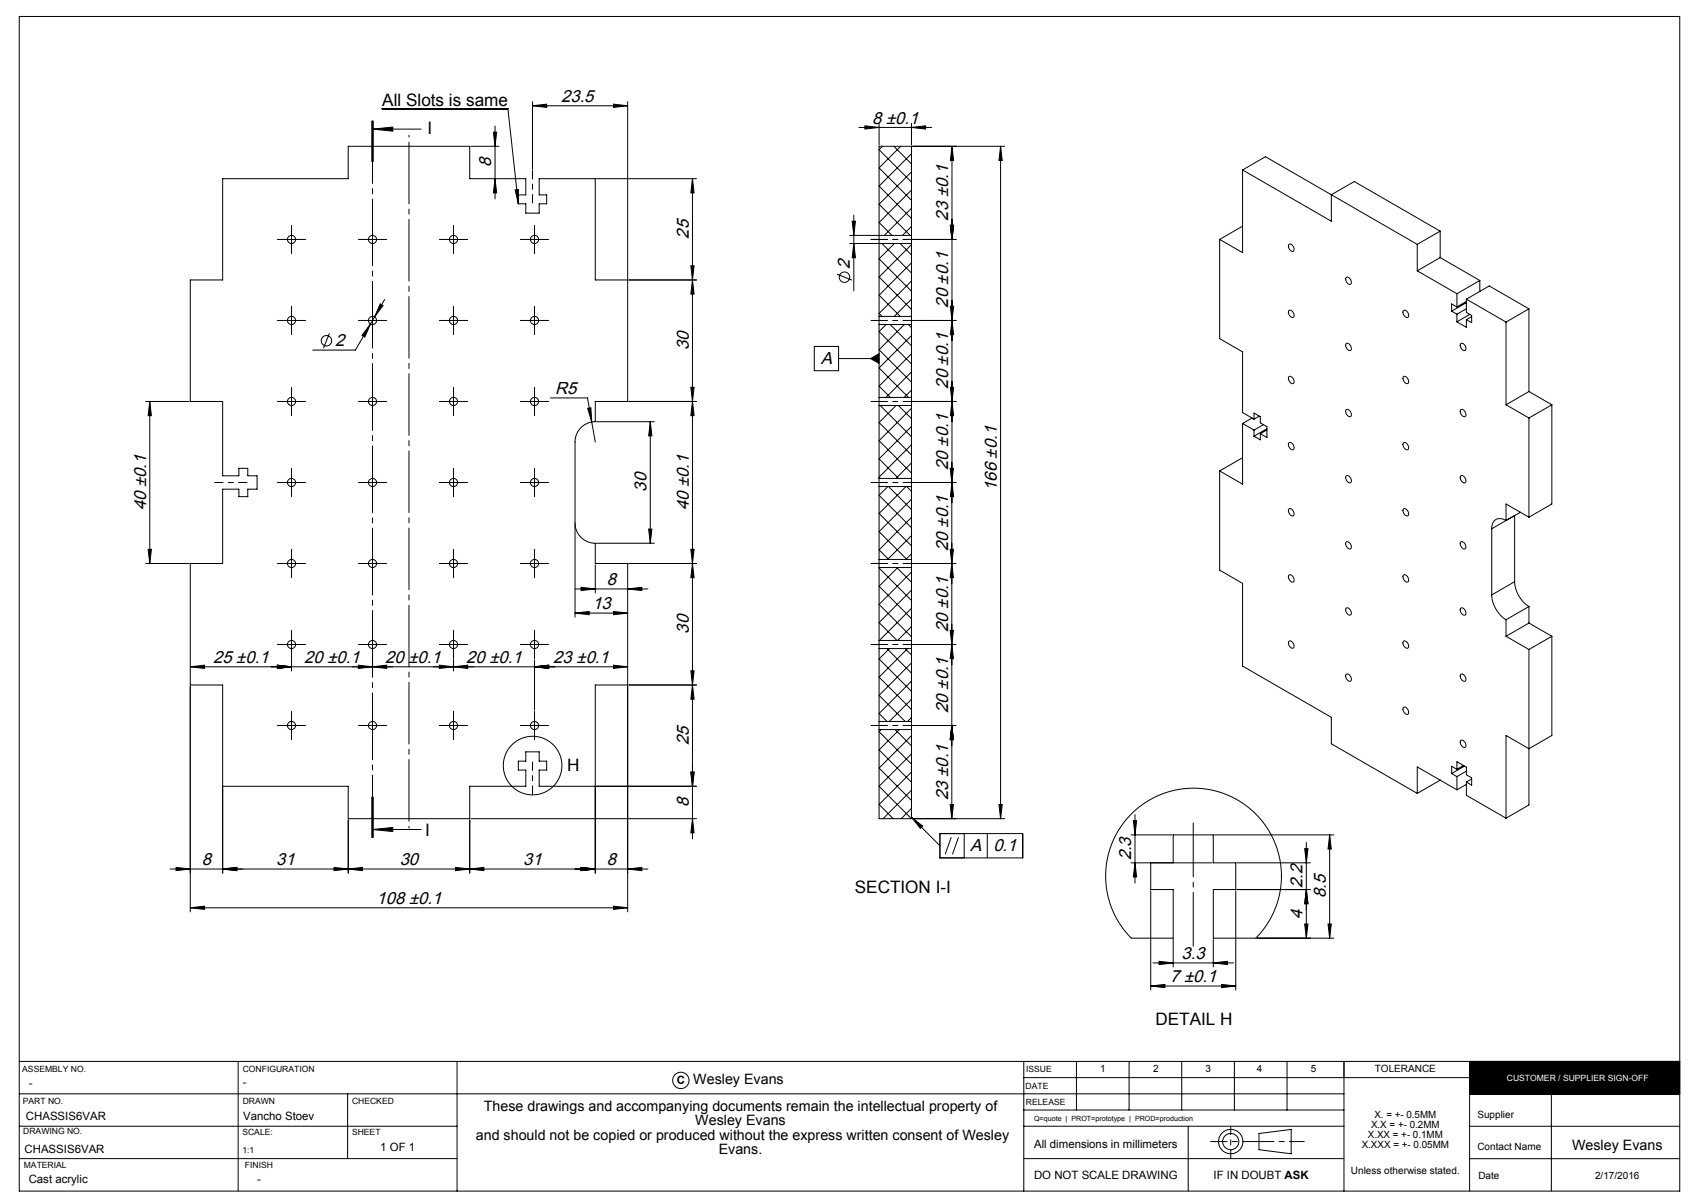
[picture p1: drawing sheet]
<svg xmlns="http://www.w3.org/2000/svg" width="420mm" height="297mm" viewBox="0 0 420 297" stroke-linecap="round" stroke-linejoin="round" font-family="sans-serif">
<g fill="none" stroke="#000" stroke-width=".25">
<path d="M4.8 4.1h410v290h-410zM91.8 29.9v10M92 31.9h12M92 31.9l5-.5v1zM92 29.9v10M92.2 29.9v10M94.4 26.8h31l2.6 23.5M116.3 36.1h6.9M121.8 32.6h.8l-.4 3.5zM122.2 31.1v18M131.5 26.1l3.5-.4v.8zM131.5 25.1v16.7"/>
<path d="M131.5 26.1h23.5M151.5 25.7l3.5 .4-3.5 .4zM155 25.1v43.7M212.1 31.5h18M213.6 31.1l3.5 .4-3.5 .4zM217.1 30.5v5.3M217.9 36.1l-.8 .9 8 8M220.7 36.1l4.4 4.4M222.4 36.1l-5.3 5.4 8 8M225.1 37.9l-8 8 8 8M225.1 31.5l3.5-.4v.8zM225.1 30.5v5.3"/>
<path d="M225.4 36.1h22.7M235.1 36.1v88M235.1 36.1l.4 3.5h-.8zM247.1 36.1v166M247.1 36.1l.4 3.5h-.8zM55 44.1h31v-8h30v8h13.8v4h-1.8v2.2h1.8v2.3h3.3v-2.3h1.9v-2.2h-1.9v-4h13.9v25h8v30h-8v5a5 5 0 0 0-5 5v20a5 5 0 0 0 5 5v5h8v30h-8v25h-13.9v-4h1.9v-2.2h-1.9v-2.3h-3.3v2.3h-1.8v2.2h1.8v4h-13.8v8h-30v-8h-31v-25h-8v-30h8v-18.3h4v1.8h2.2v-1.8h2.3v-3.3h-2.3v-1.9h-2.2v1.9h-4v-18.4h-8v-30h8zM69.5 59.1h5M72 56.6v5M89.5 59.1h5M92 56.6v5M109.5 59.1h5M112 56.6v5"/>
<path d="M122.2 44.1l.4 3.5h-.8zM127.2 46.9l.8-.1v3.5zM129.5 59.1h5M132 56.6v5M147.3 44.1h24.7M171 44.1l.4 3.5h-.8zM171 44.1v163M209.8 58.1h7M210.4 54.6h.8l-.4 3.5zM210.8 53.1v18.7M217.1 58.1v2M217.1 58.1v-22h8v22"/>
<path d="M217.1 58.1h8M225.1 42.4l-8 8 7.6 7.7M225.1 46.9l-8 8 3.2 3.2M225.1 51.4l-6.7 6.7M225.1 55.9l-2.3 2.2M225.1 58.1v2M227.4 59.1h8.7M234.7 55.6h.8l-.4 3.5zM301.1 59.1v24.5l5.7 3.3v15l2.8 1.6M306.8 42l21.9 12.6v-6.5l5.7-3.3 21.2 12.3M306.8 42v20.4l-5.7-3.3M306.8 42l5.7-3.3 37.4 21.6"/>
<path d="M306.8 55.8l-5.7 3.3M355.6 57.1l-5.7 3.2M355.6 57.1v6.5M69.5 79.1h5M72 76.6v5M89.5 79.1h5M91.5 80l-1.4 3.2-.7-.4zM92 76.6v5M93.9 75l.7 .4-2.1 2.9zM95 73.9l-7.2 12.5h-10.6M109.5 79.1h5M112 76.6v5"/>
<path d="M129.5 79.1h5M132 76.6v5M170.6 65.6h.8l-.4 3.5zM171 69.1l.4 3.5h-.8zM172 69.1h-16.7M206.7 67.7l3.7 1.5M209.8 60.1h7M210.8 60.1l.4 3.5h-.8zM217.1 78.1v2M217.1 60.1v18M217.1 60.1h8M217.1 78.1h8"/>
<path d="M217.8 60.1l7.3 7.3M220.8 60.1l-3.7 3.8 8 8M222.3 60.1l2.8 2.8M225.1 69.4l-8 8 .7 .7M225.1 64.9l-8 8 5.2 5.2M225.1 60.4l-8 8 8 8M225.1 73.9l-4.3 4.2M225.1 78.1v2M225.1 60.1v18M227.4 79.1h8.7M234.7 75.6h.8l-.4 3.5zM235.1 79.1l.4 3.5h-.8z"/>
<path d="M318.2 60.4a1.04 1.04 0 0 1 1.1 .5 1.04 1.04 0 0 1-.1 1.2 1.27 1.27 0 0 1-1-1.7zM318.2 76.7a1.04 1.04 0 0 1 1.1 .5 1.04 1.04 0 0 1-.1 1.2 1.27 1.27 0 0 1-1-1.7zM332.4 68.5a1.04 1.04 0 0 1 1.1 .5 1.04 1.04 0 0 1-.1 1.2 1.27 1.27 0 0 1-1-1.7zM346.5 76.7a1.04 1.04 0 0 1 1.1 .5 1.04 1.04 0 0 1-.1 1.2 1.27 1.27 0 0 1-1-1.7zM349.9 66.9l9.8 5.6M349.9 60.3v6.6M355.6 63.6l9.8 5.6M355.6 63.6l-5.7 3.3M358.4 76.8l1.3 .8M359.7 72.5v3.3M359.7 77.6v1.9M359.7 75.8l-1.3-.8v1.8"/>
<path d="M362.1 73.9l9.8 5.6M362.1 73.9v3.2l1.3 .8v1.8l-1.3-.8M362.1 78.9v1.9l-2.4-1.3M362.1 73.9l5.6-3.3 9.8 5.7M362.1 74.4l-2.4 1.4M362.1 74.7l-3.7 2.1M362.1 76.2l-2.4 1.4M362.9 77.6l-3.2 1.9M363.4 78.2l-1.3 .7M365.4 69.2l-5.7 3.3M365.4 69.2v2.7M371.9 79.5v20.4"/>
<path d="M377.5 76.3v20.4M377.5 76.3l-5.6 3.2M36 99.1h10.7M37 99.1l.4 3.5h-.8zM37 99.1v40M69.5 99.1h5M72 96.6v5M81.3 82.3l-1.4 3.7M89.5 99.1h5M92 96.6v5M109.5 99.1h5M112 96.6v5"/>
<path d="M129.5 99.1h5M132 96.6v5M135.9 98.2h9.2l1.9 10.9M155.3 99.1h16.7M170.6 95.6h.8l-.4 3.5zM171 99.1l.4 3.5h-.8zM201.1 85.5h6v6h-6zM207.1 88.5h10M215 88.5l2.1-1.2v2.4zM217.1 98.1v2M217.1 80.1v18M217.1 80.1h8"/>
<path d="M217.1 98.1h8M218.8 80.1l-1.7 1.8 8 8M219.8 80.1l5.3 5.3M223.3 80.1l-6.2 6.3 8 8M224.3 80.1l.8 .8M225.1 96.3l-1.8 1.8M225.1 87.3l-8 8 2.7 2.8M225.1 82.8l-8 8 7.2 7.3M225.1 91.8l-6.3 6.3M225.1 98.1v2M225.1 80.1v18M227.4 99.1h8.7"/>
<path d="M234.7 95.6h.8l-.4 3.5zM235.1 99.1l.4 3.5h-.8zM318.2 93a1.04 1.04 0 0 1 1.1 .5 1.04 1.04 0 0 1-.1 1.2 1.27 1.27 0 0 1-1-1.7zM332.4 84.9a1.04 1.04 0 0 1 1.1 .5 1.04 1.04 0 0 1-.1 1.1 1.27 1.27 0 0 1-1-1.6zM346.5 93a1.04 1.04 0 0 1 1.1 .5 1.04 1.04 0 0 1-.1 1.2 1.27 1.27 0 0 1-1-1.7zM360.7 84.8a1.04 1.04 0 0 1 1.1 .6 1.04 1.04 0 0 1-.2 1.1 1.27 1.27 0 0 1-.9-1.7zM371.9 99.9l5.6 3.3M377.5 96.7l-5.6 3.2M377.5 96.7l5.7 3.2M383.2 99.9l-5.7 3.3M383.2 99.9v24.5l-5.7 3.3M69.5 119.1h5"/>
<path d="M72 116.6v5M89.5 119.1h5M92 116.6v5M109.5 119.1h5M112 116.6v5M129.5 119.1h5M132 116.6v5M145.1 100.8l.8-.1 .2 3.5zM147.3 104.1h14.3M160.6 104.1l.4 3.5h-.8zM160.6 104.1v30M217.1 118.1v2"/>
<path d="M217.1 100.1v18M217.1 100.1h8M217.1 118.1h8M217.4 100.1l7.7 7.7M221.3 100.1l-4.2 4.2 8 8M221.8 100.1l3.3 3.2M225.1 114.3l-3.9 3.8M225.1 109.8l-8 8 .3 .3M225.1 105.3l-8 8 4.8 4.8M225.1 100.8l-8 8 8 8M225.1 118.1v2M225.1 100.1v18"/>
<path d="M227.4 119.1h8.7M234.6 115.6h.8l-.4 3.5zM235 114.1v88M235.1 119.1l.4 3.5h-.8zM301.1 116.3v24.5l5.7 3.2v20.4l21.9 12.7v6.5l21.2 12.3M306.8 104.5v15l-5.7-3.2M306.8 104.5l2.8 1.7M306.8 113l-5.7 3.3M309.1 103.2l-2.3 1.3M309.6 103.5v-1.5l1.6 .9v1.5l1.6 .9v2.7l-1.6-.9M309.6 106.2v1.5M310.9 102.7l-1.3 .8"/>
<path d="M311.2 107.1v1.5l-1.6-.9M312 104.8l-2.4 1.4M312.8 106.1l-1.6 1M312.8 105.9l-3.2 1.8M318.2 109.3a1.04 1.04 0 0 1 1.1 .6 1.04 1.04 0 0 1-.1 1.1 1.27 1.27 0 0 1-1-1.7zM332.4 101.2a1.04 1.04 0 0 1 1.1 .5 1.04 1.04 0 0 1-.1 1.2 1.27 1.27 0 0 1-1-1.7zM332.4 117.5a1.04 1.04 0 0 1 1.1 .5 1.04 1.04 0 0 1-.1 1.2 1.27 1.27 0 0 1-1-1.7zM346.5 109.3a1.04 1.04 0 0 1 1.1 .5 1.04 1.04 0 0 1-.1 1.2 1.27 1.27 0 0 1-1-1.7zM360.7 101.2a1.04 1.04 0 0 1 1.1 .5 1.04 1.04 0 0 1-.2 1.2 1.27 1.27 0 0 1-.9-1.7zM360.7 117.5a1.04 1.04 0 0 1 1.1 .5 1.04 1.04 0 0 1-.2 1.2 1.27 1.27 0 0 1-.9-1.7zM377.5 103.2v24.5M36 139.1h10.7"/>
<path d="M36.6 135.6h.8l-.4 3.5zM69.5 139.1h5M72 136.6v5M89.5 139.1h5M92 136.6v5M109.5 139.1h5M112 136.6v5M129.5 139.1h5M132 136.6v5M142 129.4v23M147 139.4v7M147.3 134.1h14.3"/>
<path d="M155.3 139.1h16.7M160.2 130.6h.8l-.4 3.5zM170.6 135.6h.8l-.4 3.5zM171 139.1l.4 3.5h-.8zM217.1 138.1v2M217.1 120.1v18M217.1 138.1h8M217.1 120.1h8M219.2 120.1l-2.1 2.2 8 8M219.4 120.1l5.7 5.7M223.7 120.1l-6.6 6.7 8 8M223.9 120.1l1.2 1.2"/>
<path d="M225.1 132.2l-5.9 5.9M225.1 136.7l-1.4 1.4M225.1 127.7l-8 8 2.3 2.4M225.1 123.3l-8 8 6.8 6.8M225.1 138.1v2M225.1 120.1v18M227.4 139.1h8.6M234.6 135.6h.8l-.4 3.5zM235 139.1l.4 3.5h-.8zM318.2 125.7a1.04 1.04 0 0 1 1.1 .5 1.04 1.04 0 0 1-.1 1.2 1.27 1.27 0 0 1-1-1.7zM332.4 133.8a1.04 1.04 0 0 1 1.1 .5 1.04 1.04 0 0 1-.1 1.2 1.27 1.27 0 0 1-1-1.7zM346.5 125.7a1.04 1.04 0 0 1 1.1 .5 1.04 1.04 0 0 1-.1 1.2 1.27 1.27 0 0 1-1-1.7z"/>
<path d="M360.7 133.8a1.04 1.04 0 0 1 1.1 .5 1.04 1.04 0 0 1-.2 1.2 1.27 1.27 0 0 1-.9-1.7zM368.3 130.6v16.3M374 127.3v16.3M375.4 126.5l-7.1 4.1M377.5 127.7l-5.6-3.3v4.1a2.16 2.16 0 0 0-2.5-.2 2.16 2.16 0 0 0-1.1 2.3M69.5 159.1h5M72 156.6v5M89.5 159.1h5M92 156.6v5M109.5 159.1h5M112 156.6v5M129.5 159.1h5"/>
<path d="M132 156.6v5M142 151.4l3.5-.4v.8zM142 151.4h13M142 145.4h18M143.5 145l3.5 .4-3.5 .4zM151.5 151l3.5 .4-3.5 .4zM155 145.4l3.5-.4v.8zM217.1 158.1v2M217.1 140.1v18M217.1 140.1h8M217.1 158.1h8M217.2 140.1l-.1 .1 8 8"/>
<path d="M221.4 140.1l3.7 3.6M221.7 140.1l-4.6 4.6 8 8M225.1 141.2l-8 8 8 8M225.1 145.7l-8 8 4.4 4.4M225.1 150.2l-8 7.9M225.1 154.7l-3.5 3.4M225.1 158.1v2M225.1 140.1v18M227.4 159.1h8.6M234.6 155.6h.8l-.4 3.5zM235 159.1l.4 3.5h-.8zM318.2 142a1.04 1.04 0 0 1 1.1 .5 1.04 1.04 0 0 1-.1 1.2 1.27 1.27 0 0 1-1-1.7z"/>
<path d="M318.2 158.3a1.04 1.04 0 0 1 1.1 .5 1.04 1.04 0 0 1-.1 1.2 1.27 1.27 0 0 1-1-1.7zM332.4 150.2a1.04 1.04 0 0 1 1.1 .5 1.04 1.04 0 0 1-.1 1.2 1.27 1.27 0 0 1-1-1.7zM346.5 142a1.04 1.04 0 0 1 1.1 .5 1.04 1.04 0 0 1-.1 1.2 1.27 1.27 0 0 1-1-1.7zM346.5 158.3a1.04 1.04 0 0 1 1.1 .5 1.04 1.04 0 0 1-.1 1.2 1.27 1.27 0 0 1-1-1.7zM360.7 150.2a1.04 1.04 0 0 1 1.1 .5 1.04 1.04 0 0 1-.2 1.2 1.27 1.27 0 0 1-.9-1.7zM368.3 146.9a7.8 7.8 0 0 0 3.6 6.1M371.9 153v4.1M371.9 157.1l5.6 3.3M374 143.6a7.8 7.8 0 0 0 3.5 6.1M374 143.6l-5.7 3.3M377.5 149.7v4.1M377.5 149.7l-5.6 3.3"/>
<path d="M377.5 153.8l-5.6 3.3M377.5 153.8l5.7 3.3M383.2 157.1v24.5l-5.7 3.2-5.6-3.2v20.4M383.2 157.1l-5.7 3.3M47 164.6l3.5-.4v.8zM47 164.6h108M47 169.4v55.7M68.5 164.2l3.5 .4-3.5 .4zM69.5 179.1h5M72 162.9v2.7M72 176.6v5M88.5 164.2l3.5 .4-3.5 .4z"/>
<path d="M89.5 179.1h5M92 164.6l3.5-.4v.8zM92 162.9v2.7M92 176.6v5M108.5 164.2l3.5 .4-3.5 .4zM109.5 179.1h5M112 162.9v2.7M112 176.6v5M112 164.6l3.5-.4v.8zM129.5 179.1h5M132 164.6l3.5-.4v.8zM132 162.9v12.4"/>
<path d="M132 176.6v5M151.5 164.2l3.5 .4-3.5 .4zM155 169.4v55.7M170.6 165.6h.8l-.4 3.5zM171 169.1l.4 3.5h-.8zM172 169.1h-16.7M217.1 178.1v2M217.1 160.1v18M217.1 160.1h8M217.1 178.1h8M219 160.1l6.1 6.1M219.6 160.1l-2.5 2.6 8 8"/>
<path d="M223.5 160.1l1.6 1.6M224.1 160.1l-7 7.1 8 8M225.1 172.6l-5.5 5.5M225.1 177.1l-1 1M225.1 168.2l-8 8 1.9 1.9M225.1 163.7l-8 8 6.4 6.4M225.1 178.1v2M225.1 160.1v18M227.4 179.1h8.6M235 179.1l.4 3.5h-.8zM332.4 166.5a1.04 1.04 0 0 1 1.1 .5 1.04 1.04 0 0 1-.1 1.2 1.27 1.27 0 0 1-1-1.7zM346.5 174.7a1.04 1.04 0 0 1 1.1 .5 1.04 1.04 0 0 1-.1 1.2 1.27 1.27 0 0 1-1-1.7z"/>
<path d="M360.7 166.5a1.04 1.04 0 0 1 1.1 .5 1.04 1.04 0 0 1-.2 1.2 1.27 1.27 0 0 1-.9-1.7zM377.5 160.4v38.3l-5.6 3.3M55 194.4v21.1M91.8 196.8v10M92 196.8v10M92.2 196.8v10zM147 194.4v21.1M170.6 190.6h.8l-.4 3.5zM172 194.1h-24.7M217.1 180.1v22h8v-22M217.1 180.1h8M217.6 180.1l-.5 .5 8 8"/>
<path d="M221 180.1l4.1 4.1M222.1 180.1l-5 5 8 8M225.1 181.6l-8 8 8 8M225.1 186.1l-8 8 7.8 7.8M225.1 190.6l-8 8 3.5 3.5M225.1 195.1l-7.1 7M225.1 199.6l-2.6 2.5M234.6 198.6h.8l-.4 3.5zM246.7 198.6h.8l-.4 3.5zM355.6 192.6h.1M355.6 192.6l-5.7 3.3M358.4 191l1.3 .7"/>
<path d="M359.7 195l-9.8-5.7v6.6M359.7 189.9v-1.8l2.4 1.3v1.9l1.3 .7v1.8l-1.3-.7M359.7 189.9l-1.3-.7v1.8M359.7 191.7v3.3M360.7 182.8a1.04 1.04 0 0 1 1.1 .5 1.04 1.04 0 0 1-.2 1.2 1.27 1.27 0 0 1-.9-1.7zM361.4 189l-1.7 .9M361.6 189.1l-3.2 1.9M362.1 193.1v3.2l9.8 5.7M362.1 190.4l-2.4 1.3M362.1 193.6l-2.4 1.4M363.4 192.3l-1.3 .8M42 214.5h118"/>
<path d="M43.5 214.1l3.5 .4-3.5 .4zM55 214.5l3.5-.4v.8zM82.5 214.1l3.5 .4-3.5 .4zM86 202.4v13.1M86 214.5l3.5-.4v.8zM92 204.8h12M92 204.8l5-.5v1zM112.5 214.1l3.5 .4-3.5 .4zM116 214.5l3.5-.4v.8zM116 202.4v13.1M116.3 202.1h55.7M143.5 214.1l3.5 .4-3.5 .4z"/>
<path d="M155 214.5l3.5-.4v.8zM171 202.1l.4 3.5h-.8zM225.1 201.7l2.7 2.2-.6 .6zM225.1 201.7l7 7.1M225.4 202.1h22.7M232.1 205.8h20.4v6h-20.4zM234.9 206.7l-1.5 4.2M236.7 206.7l-1.5 4.2M238.1 205.8v6M243.8 205.8v6M279.2 206.1h10.2M279.2 213h20.1"/>
<path d="M279.8 202.6h.8l-.4 3.5zM280.2 201.1v16.9M280.2 213l.4 3.5h-.8zM284.1 213v6.6h5.6v12h-10.4l-1.7-1.9-1.4-2.1-1.2-2.3-1-2.4-.6-2.7-.4-2.5v-2.6l.4-2.7 .6-2.5 .9-2.5 2.2-3.9 3.1-3.3 3.5-2.6 4.1-1.9 4.2-.9 4.5-.1 4.4 .8 4.1 1.7 3.7 2.5 3.1 3.3 2.4 3.8 1.6 4.2 .6 4.5-.3 4.4-1.2 4.3-2.1 4-2.7 3.4h-10.5v-12h5.5v-6.6h-5.5v-6.9h-9.9v6.9M284.1 219.9v24.5M299.9 206.1h29.4M305.1 219.9v24.5M305.4 219.6h18.1M305.4 213h18.1M322.1 209.5h.8l-.4 3.5zM322.5 208v23.6M322.5 219.6l.4 3.5h-.8z"/>
<path d="M328.3 206.1v25.5M328.3 206.1l.4 3.5h-.8zM47 224.1l3.5-.4v.8zM47 224.1h108M151.5 223.7l3.5 .4-3.5 .4zM284.7 237.7h19.9M286.2 237.3l3.5 .4-3.5 .4zM289.7 231.9v6.8M299.6 237.7l3.5-.4v.8zM299.6 231.9v6.8M310.4 231.6h18.9M322.1 228.1h.8l-.4 3.5z"/>
<path d="M327.9 228.1h.8l-.4 3.5zM284.1 243.4l3.5-.4v.8zM284.1 243.4h21M301.6 243l3.5 .4-3.5 .4zM4.8 270h327M4.8 278h108.1M4.8 262h410M58.8 262v32.1M85.8 270v16M112.9 262v32.1M252.8 278h79M252.8 262v32.1"/>
<path d="M252.8 274h79M252.8 266h110.1M265.8 262v12M278.8 262v12M291.8 262v12M293.4 278v16.1M304.8 262v12M310.9 279.8l7.9-1v6.1l-7.9-1.1zM317.8 262v12M331.8 262v32.1M362.9 270.1h51.9M362.9 278.1h51.9"/>
<path d="M362.9 262v32.1M383.1 270.1v24M4.8 286h108.1M252.8 286h79M362.9 286.1h51.9"/>
<circle cx="72" cy="59.1" r="1"/>
<circle cx="92" cy="59.1" r="1"/>
<circle cx="112" cy="59.1" r="1"/>
<circle cx="132" cy="59.1" r="1"/>
<circle cx="72" cy="79.1" r="1"/>
<circle cx="92" cy="79.1" r="1"/>
<circle cx="112" cy="79.1" r="1"/>
<circle cx="132" cy="79.1" r="1"/>
<circle cx="208.5" cy="68.4" r="1.29"/>
<circle cx="72" cy="99.1" r="1"/>
<circle cx="80.6" cy="84.1" r="1.29"/>
<circle cx="92" cy="99.1" r="1"/>
<circle cx="112" cy="99.1" r="1"/>
<circle cx="132" cy="99.1" r="1"/>
<circle cx="72" cy="119.1" r="1"/>
<circle cx="92" cy="119.1" r="1"/>
<circle cx="112" cy="119.1" r="1"/>
<circle cx="132" cy="119.1" r="1"/>
<circle cx="72" cy="139.1" r="1"/>
<circle cx="92" cy="139.1" r="1"/>
<circle cx="112" cy="139.1" r="1"/>
<circle cx="132" cy="139.1" r="1"/>
<circle cx="72" cy="159.1" r="1"/>
<circle cx="92" cy="159.1" r="1"/>
<circle cx="112" cy="159.1" r="1"/>
<circle cx="132" cy="159.1" r="1"/>
<circle cx="72" cy="179.1" r="1"/>
<circle cx="92" cy="179.1" r="1"/>
<circle cx="112" cy="179.1" r="1"/>
<circle cx="132" cy="179.1" r="1"/>
<circle cx="131.5" cy="189" r="7.2"/>
<circle cx="168.1" cy="266.7" r="2.02"/>
<circle cx="303.9" cy="281.8" r="3"/>
<circle cx="303.9" cy="281.8" r="2"/>
</g>
<path d="M310.9 281.8h-12" fill="none" stroke="#000" stroke-width=".25" stroke-dasharray="15.2 1.3 1.3 1.3" stroke-dashoffset="11.2"/>
<path d="M310.9 281.8h11.1" fill="none" stroke="#000" stroke-width=".25" stroke-dasharray="15.2 1.3 1.3 1.3" stroke-dashoffset="11.6"/>
<path d="M131.5 50.1v-8M53 119.1h8M131.5 196.1v-8M303.9 278v8" fill="none" stroke="#000" stroke-width=".25" stroke-dasharray="15.2 1.3 1.3 1.3" stroke-dashoffset="13.1"/>
<path d="M362.9 262h51.9v8.4h-51.9z" fill-rule="evenodd" fill="#000"/>
<g fill="none" stroke="#000" stroke-width=".25" stroke-dasharray="15.2 1.3 1.3 1.3">
<path d="M69.5 59.1h-1M72 56.6v-1M74.5 59.1h1M89.5 59.1h-1M92 56.6v-1M94.5 59.1h1M109.5 59.1h-1M112 56.6v-1M114.5 59.1h1M129.5 59.1h-1M132 56.6v-1M134.5 59.1h1"/>
<path d="M69.5 79.1h-1M72 61.6v1M72 76.6v-1M74.5 79.1h1M89.5 79.1h-1M92 61.6v1M92 76.6v-1M94.5 79.1h1M109.5 79.1h-1M112 61.6v1M112 76.6v-1M114.5 79.1h1"/>
<path d="M129.5 79.1h-1M132 61.6v1M132 76.6v-1M134.5 79.1h1M69.5 99.1h-1M72 81.6v1M72 96.6v-1M74.5 99.1h1M89.5 99.1h-1M92 81.6v1M92 96.6v-1M94.5 99.1h1"/>
<path d="M109.5 99.1h-1M112 81.6v1M112 96.6v-1M114.5 99.1h1M129.5 99.1h-1M132 81.6v1M132 96.6v-1M134.5 99.1h1M69.5 119.1h-1M72 101.6v1M72 116.6v-1M74.5 119.1h1"/>
<path d="M89.5 119.1h-1M92 101.6v1M92 116.6v-1M94.5 119.1h1M109.5 119.1h-1M112 101.6v1M112 116.6v-1M114.5 119.1h1M129.5 119.1h-1M132 101.6v1M132 116.6v-1M134.5 119.1h1"/>
<path d="M69.5 139.1h-1M72 121.6v1M72 136.6v-1M74.5 139.1h1M89.5 139.1h-1M92 121.6v1M92 136.6v-1M94.5 139.1h1M109.5 139.1h-1M112 121.6v1M112 136.6v-1M114.5 139.1h1"/>
<path d="M129.5 139.1h-1M132 121.6v1M132 136.6v-1M134.5 139.1h1M69.5 159.1h-1M72 141.6v1M72 156.6v-1M74.5 159.1h1M89.5 159.1h-1M92 141.6v1M92 156.6v-1M94.5 159.1h1"/>
<path d="M109.5 159.1h-1M112 141.6v1M112 156.6v-1M114.5 159.1h1M129.5 159.1h-1M132 141.6v1M132 156.6v-1M134.5 159.1h1M69.5 179.1h-1M72 161.6v1M72 176.6v-1M74.5 179.1h1"/>
<path d="M89.5 179.1h-1M92 161.6v1M92 176.6v-1M94.5 179.1h1M109.5 179.1h-1M112 161.6v1M112 176.6v-1M114.5 179.1h1M129.5 179.1h-1M132 161.6v1M132 176.6v-1M134.5 179.1h1"/>
<path d="M72 181.6v1M92 181.6v1M112 181.6v1M132 181.6v1"/>
</g>
<path d="M294.6 233.6v-30.4" fill="none" stroke="#000" stroke-width=".25" stroke-dasharray="15.2 1.3 1.3 1.3" stroke-dashoffset="1.9"/>
<path d="M92 29.9v176.9" fill="none" stroke="#000" stroke-width=".25" stroke-dasharray="6.3 1.3 1.3 1.3" stroke-dashoffset="1.1"/>
<path d="M101 204.5v-171.1" fill="none" stroke="#000" stroke-width=".25" stroke-dasharray="15.2 1.3 1.3 1.3" stroke-dashoffset="-1.7"/>
<path d="M215.1 59.1h12M227.1 59.1h-12M215.1 79.1h12M215.1 99.1h12M215.1 119.1h12M215.1 139.1h12M215.1 159.1h12M215.1 179.1h12" fill="none" stroke="#000" stroke-width=".25" stroke-dasharray="15.2 1.3 1.3 1.3" stroke-dashoffset="11.1"/>
<g fill="#000">
<path d="M127.2 46.9l.8-.1v3.5z"/>
<path d="M92 31.9l5-.5v1zM92 204.8l5-.5v1z"/>
<path d="M213.6 31.1l3.5 .4-3.5 .4zM225.1 31.5l3.5-.4v.8z"/>
<path d="M210.4 54.6h.8l-.4 3.5zM210.8 60.1l.4 3.5h-.8zM235.1 36.1l.4 3.5h-.8zM234.7 55.6h.8l-.4 3.5zM234.7 55.6h.8l-.4 3.5zM235.1 79.1l.4 3.5h-.8zM234.7 75.6h.8l-.4 3.5zM235.1 99.1l.4 3.5h-.8zM234.7 95.6h.8l-.4 3.5zM235.1 119.1l.4 3.5h-.8zM234.6 115.6h.8l-.4 3.5zM235 139.1l.4 3.5h-.8zM234.6 135.6h.8l-.4 3.5zM235 159.1l.4 3.5h-.8zM234.6 155.6h.8l-.4 3.5zM235 179.1l.4 3.5h-.8zM235 179.1l.4 3.5h-.8zM234.6 198.6h.8l-.4 3.5zM247.1 36.1l.4 3.5h-.8zM246.7 198.6h.8l-.4 3.5z"/>
<path d="M37 99.1l.4 3.5h-.8zM36.6 135.6h.8l-.4 3.5z"/>
<path d="M170.6 135.6h.8l-.4 3.5zM171 99.1l.4 3.5h-.8z"/>
<path d="M155 145.4l3.5-.4v.8zM143.5 145l3.5 .4-3.5 .4z"/>
<path d="M171 169.1l.4 3.5h-.8zM170.6 190.6h.8l-.4 3.5zM160.6 104.1l.4 3.5h-.8zM160.2 130.6h.8l-.4 3.5zM171 44.1l.4 3.5h-.8zM170.6 65.6h.8l-.4 3.5zM121.8 32.6h.8l-.4 3.5zM122.2 44.1l.4 3.5h-.8z"/>
<path d="M43.5 214.1l3.5 .4-3.5 .4zM55 214.5l3.5-.4v.8z"/>
<path d="M155 214.5l3.5-.4v.8zM143.5 214.1l3.5 .4-3.5 .4zM82.5 214.1l3.5 .4-3.5 .4zM55 214.5l3.5-.4v.8zM143.5 214.1l3.5 .4-3.5 .4zM116 214.5l3.5-.4v.8zM151.5 164.2l3.5 .4-3.5 .4zM132 164.6l3.5-.4v.8zM132 164.6l3.5-.4v.8zM108.5 164.2l3.5 .4-3.5 .4zM92 164.6l3.5-.4v.8zM68.5 164.2l3.5 .4-3.5 .4zM68.5 164.2l3.5 .4-3.5 .4zM47 164.6l3.5-.4v.8zM151.5 25.7l3.5 .4-3.5 .4zM131.5 26.1l3.5-.4v.8z"/>
<path d="M171 202.1l.4 3.5h-.8zM170.6 190.6h.8l-.4 3.5zM170.6 165.6h.8l-.4 3.5zM171 139.1l.4 3.5h-.8zM170.6 95.6h.8l-.4 3.5zM171 69.1l.4 3.5h-.8zM322.5 219.6l.4 3.5h-.8zM322.1 209.5h.8l-.4 3.5z"/>
<path d="M225.1 201.7l2.7 2.2-.6 .6zM215 88.5l2.1 1.2v-2.4z"/>
<path d="M280.2 213l.4 3.5h-.8zM279.8 202.6h.8l-.4 3.5z"/>
<path d="M47 224.1l3.5-.4v.8zM151.5 223.7l3.5 .4-3.5 .4zM86 214.5l3.5-.4v.8zM112.5 214.1l3.5 .4-3.5 .4zM145.1 100.8l1 3.4-.2-3.5zM88.5 164.2l3.5 .4-3.5 .4zM112 164.6l3.5-.4v.8zM142 151.4l3.5-.4v.8zM151.5 151l3.5 .4-3.5 .4zM93.9 75l-1.4 3.3 2.1-2.9zM91.5 80l-2.1 2.8 .7 .4zM284.1 243.4l3.5-.4v.8zM301.6 243l3.5 .4-3.5 .4z"/>
<path d="M286.2 237.3l3.5 .4-3.5 .4zM299.6 237.7l3.5-.4v.8z"/>
<path d="M322.1 228.1h.8l-.4 3.5zM322.5 219.6l.4 3.5h-.8zM327.9 228.1h.8l-.4 3.5zM328.3 206.1l.4 3.5h-.8z"/>
</g>
<g font-size="4.3">
<text x="138.5" y="25.2">23.5</text>
<text x="215.3" y="30.5">8 ±0.1</text>
<text x="121.3" y="41.3" transform="rotate(-90 121.3 41.3)">8</text>
<text x="170.1" y="58.9" transform="rotate(-90 170.1 58.9)">25</text>
<text x="234.1" y="54.5" transform="rotate(-90 234.1 54.5)">23 ±0.1</text>
<text x="209.9" y="66.3" transform="rotate(-90 209.9 66.3)">2</text>
<text x="234.1" y="76" transform="rotate(-90 234.1 76)">20 ±0.1</text>
<text x="82.7" y="85.5">2</text>
<text x="170.1" y="86.4" transform="rotate(-90 170.1 86.4)">30</text>
<text x="202.7" y="89.9">A</text>
<text x="234.1" y="96" transform="rotate(-90 234.1 96)">20 ±0.1</text>
<text x="137.1" y="97.3">R5</text>
<text x="234.1" y="116" transform="rotate(-90 234.1 116)">20 ±0.1</text>
<text x="36.1" y="126" transform="rotate(-90 36.1 126)">40 ±0.1</text>
<text x="159.6" y="121.4" transform="rotate(-90 159.6 121.4)">30</text>
<text x="170.1" y="126" transform="rotate(-90 170.1 126)">40 ±0.1</text>
<text x="246.1" y="121.2" transform="rotate(-90 246.1 121.2)">166 ±0.1</text>
<text x="234.1" y="136" transform="rotate(-90 234.1 136)">20 ±0.1</text>
<text x="149.8" y="144.5">8</text>
<text x="146.3" y="150.4">13</text>
<text x="234.1" y="156" transform="rotate(-90 234.1 156)">20 ±0.1</text>
<text x="170.1" y="156.4" transform="rotate(-90 170.1 156.4)">30</text>
<text x="52.6" y="163.7">25 ±0.1</text>
<text x="75.1" y="163.7">20 ±0.1</text>
<text x="95.1" y="163.7">20 ±0.1</text>
<text x="115.1" y="163.7">20 ±0.1</text>
<text x="136.6" y="163.7">23 ±0.1</text>
<text x="234.1" y="176" transform="rotate(-90 234.1 176)">20 ±0.1</text>
<text x="170.1" y="183.9" transform="rotate(-90 170.1 183.9)">25</text>
<text x="234.1" y="197.5" transform="rotate(-90 234.1 197.5)">23 ±0.1</text>
<text x="170.1" y="199.3" transform="rotate(-90 170.1 199.3)">8</text>
<text x="49.8" y="213.6">8</text>
<text x="68.2" y="213.6">31</text>
<text x="98.7" y="213.6">30</text>
<text x="129.2" y="213.6">31</text>
<text x="149.8" y="213.6">8</text>
<text x="239.6" y="210.2">A</text>
<text x="245.3" y="210.2">0.1</text>
<text x="279.3" y="212.4" transform="rotate(-90 279.3 212.4)">2.3</text>
<text x="321.6" y="219.2" transform="rotate(-90 321.6 219.2)">2.2</text>
<text x="327.4" y="221.7" transform="rotate(-90 327.4 221.7)">8.5</text>
<text x="93" y="223.2">108 ±0.1</text>
<text x="321.6" y="226.8" transform="rotate(-90 321.6 226.8)">4</text>
<text x="291.8" y="236.8">3.3</text>
<text x="288.9" y="242.5">7 ±0.1</text>
</g>
<g font-size="4.2">
<text x="94.4" y="26.1">All Slots is same</text>
<text x="105.6" y="33">I</text>
<text x="140.1" y="190.2">H</text>
<text x="105" y="206.3">I</text>
<text x="211.1" y="220.4">SECTION I-I</text>
<text x="285.3" y="253.1">DETAIL H</text>
</g>
<g font-size="3.5">
<text x="171.2" y="267.7">Wesley Evans</text>
<text x="119.4" y="274.3">These drawings and accompanying documents remain the intellectual property of</text>
<text x="117.5" y="281.4">and should not be copied or produced without the express written consent of Wesley</text>
<text x="171.7" y="277.9">Wesley Evans</text>
<text x="177.5" y="284.9">Evans.</text>
<text x="388.2" y="283.9">Wesley Evans</text>
</g>
<g font-size="2.8">
<text x="7.1" y="268.3">-</text>
<text x="60" y="268.1">-</text>
<text x="167.1" y="267.6">C</text>
<text x="6.4" y="276.5">CHASSIS6VAR</text>
<text x="60" y="276.5">Vancho Stoev</text>
<text x="6.1" y="284.5">CHASSIS6VAR</text>
<text x="93.9" y="284.1">1 OF 1</text>
<text x="255.3" y="283.4">All dimensions in millimeters</text>
<text x="7.1" y="292.2">Cast acrylic</text>
<text x="63.5" y="292.2">-</text>
<text x="255.3" y="291.1">DO NOT SCALE DRAWING</text>
<text x="299.6" y="291.1">IF IN DOUBT ASK</text>
</g>
<g font-size="2.5">
<text x="271.6" y="264.8">1</text>
<text x="284.7" y="264.8">2</text>
<text x="297.6" y="264.8">3</text>
<text x="310.3" y="264.8">4</text>
<text x="323.7" y="264.8">5</text>
<text x="339.5" y="264.8">TOLERANCE</text>
<text x="339.4" y="276">X. = +- 0.5MM</text>
<text x="364.8" y="276">Supplier</text>
<text x="337.7" y="280.9">X.XX = +- 0.1MM</text>
<text x="338.5" y="278.4">X.X = +- 0.2MM</text>
<text x="336.2" y="283.4">X.XXX = +- 0.05MM</text>
<text x="364.8" y="283.9">Contact Name</text>
<text x="333.6" y="290">Unless otherwise stated.</text>
<text x="365" y="291.1">Date</text>
<text x="393.8" y="291.1">2/17/2016</text>
</g>
<g font-size="2.1">
<text x="5.5" y="264.6">ASSEMBLY NO.</text>
<text x="59.9" y="264.6">CONFIGURATION</text>
<text x="253.3" y="268.8">DATE</text>
<text x="253.4" y="264.8">ISSUE</text>
<text x="5.6" y="272.5">PART NO.</text>
<text x="59.9" y="272.6">DRAWN</text>
<text x="86.9" y="272.6">CHECKED</text>
<text x="253.3" y="272.8">RELEASE</text>
<text x="5.7" y="280.1">DRAWING NO.</text>
<text x="59.9" y="280.3">SCALE:</text>
<text x="86.9" y="280.3">SHEET</text>
<text x="59.9" y="284.5">1:1</text>
<text x="5.9" y="288.5">MATERIAL</text>
<text x="60.5" y="288.5">FINISH</text>
</g>
<text font-size="2.1" fill="#fff" x="372.1" y="266.9">CUSTOMER / SUPPLIER SIGN-OFF</text>
<text font-size="1.8" x="255.3" y="276.6">Q=quote | PROT=prototype | PROD=production</text>
</svg>
